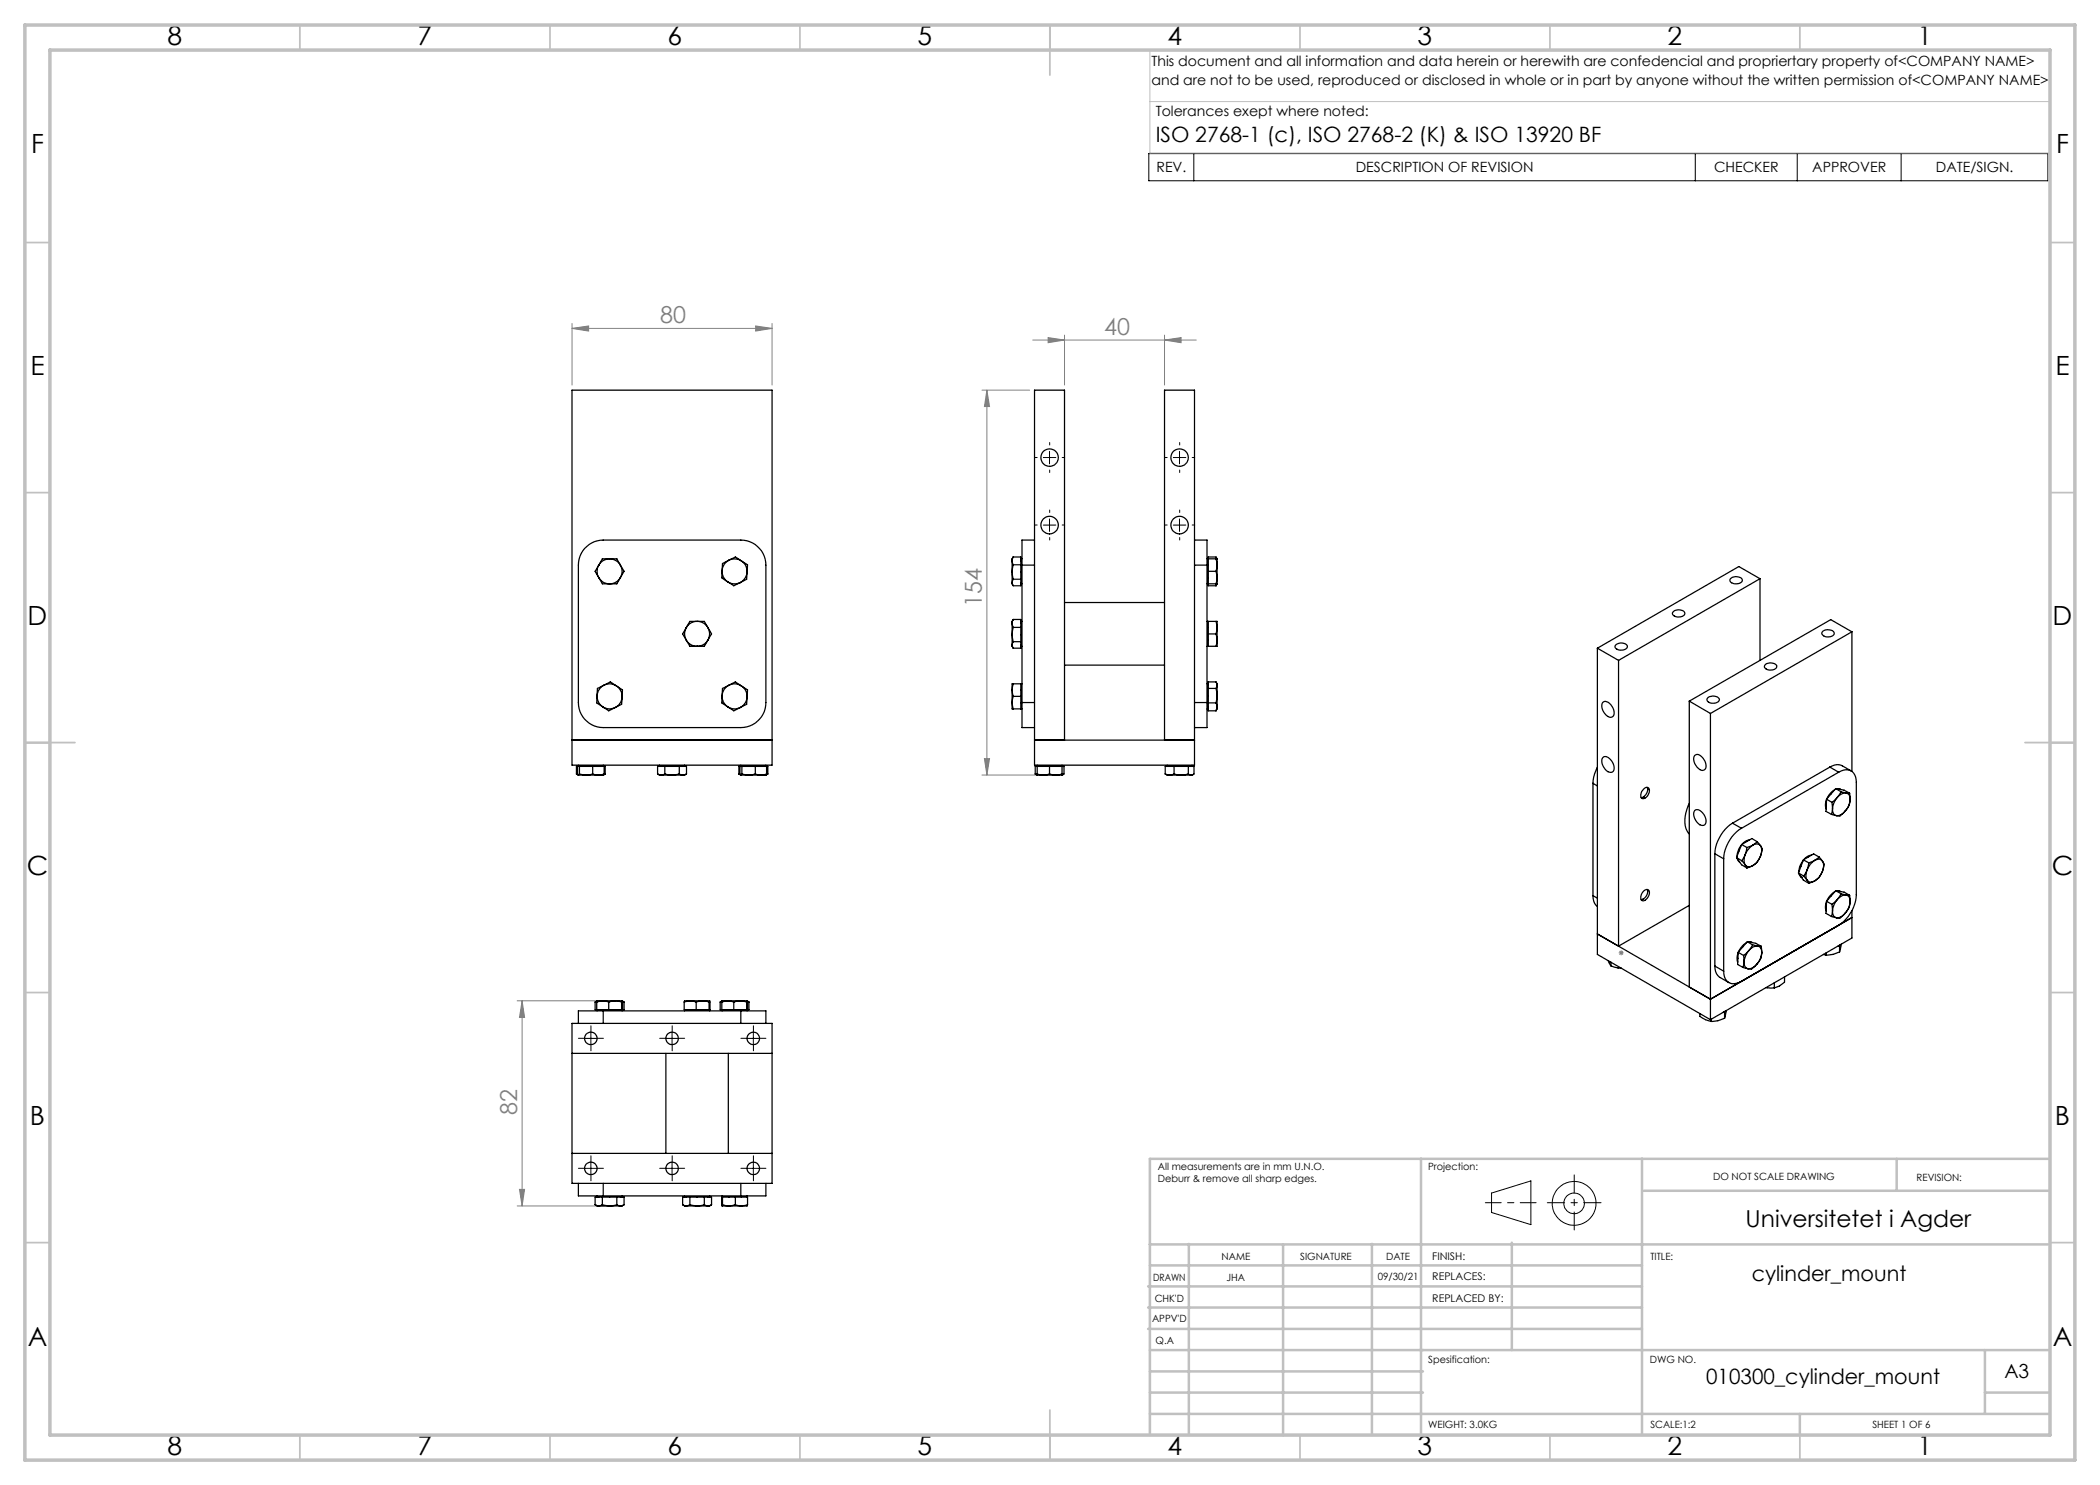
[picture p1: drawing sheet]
<svg xmlns="http://www.w3.org/2000/svg" width="420mm" height="297mm" viewBox="0 0 420 297" stroke-linecap="round" stroke-linejoin="round" font-family="sans-serif">
<g fill="none" stroke="#000" stroke-width=".2">
<path d="M229.8 30.7h179.8v5.5h-179.8zM238.8 30.7v5.5M339.1 30.7v5.5M359.4 30.7v5.5M380.2 30.7v5.5M208.7 91.5h2.5M209.9 90.3v2.5M234.7 91.5h2.5M235.9 90.3v2.5M208.7 105h2.5M209.9 103.8v2.5M234.7 105h2.5"/>
<path d="M235.9 103.8v2.5M116.9 207.7h2.5M118.2 206.4v2.5M133.2 207.7h2.5M134.4 206.4v2.5M149.4 207.7h2.5M150.7 206.4v2.5M116.9 233.7h2.5M118.2 232.4v2.5M133.2 233.7h2.5M134.4 232.4v2.5M149.4 233.7h2.5"/>
<path d="M150.7 232.4v2.5M298.3 238.6l7.9-2.4v8.7l-7.9-2.4z"/>
<circle cx="314.8" cy="240.7" r="2.07"/>
<circle cx="314.8" cy="240.7" r="4.4"/>
</g>
<g fill="none" stroke="#808080" stroke-width=".2">
<path d="M114.4 65.7l3.3-.5v1zM114.4 64.7v12.3M114.4 65.7h40M151.1 65.2l3.3 .5-3.3 .5zM154.4 64.7v12.3M196.4 78h9.5M197.4 78l.5 3.3h-1zM197.4 78v77M206.6 68h32.7M209.6 67.5l3.3 .5-3.3 .5zM212.9 67v10M232.9 68l3.3-.5v1z"/>
<path d="M232.9 67v10M196.4 155h13.7M196.9 151.7h1l-.5 3.3zM323.7 190.6h1M323.9 190.2l.7 .7M324.2 190.1v1M324.6 190.2l-.7 .7M103.4 200.2h18.7M104.4 200.2l.5 3.3h-1zM104.4 200.2v41M103.9 237.9h1l-.5 3.3zM103.4 241.2h17.5"/>
</g>
<g fill="none" stroke="#000" stroke-width=".2" stroke-dasharray="15.2 1.3 1.3 1.3">
<path d="M207.4 91.5h-.5M209.9 89v-.5M209.9 94v.5M212.4 91.5h.5M233.4 91.5h-.5M235.9 89v-.5M235.9 94v.5M238.4 91.5h.5M207.4 105h-.5M209.9 102.5v-.5M209.9 107.5v.5M212.4 105h.5"/>
<path d="M233.4 105h-.5M235.9 102.5v-.5M235.9 107.5v.5M238.4 105h.5M116.9 207.7h-1.2M118.2 206.4v-1.2M118.2 208.9v1.3M119.4 207.7h1.3M133.2 207.7h-1.3M134.4 206.4v-1.2M134.4 208.9v1.3M135.7 207.7h1.2"/>
<path d="M149.4 207.7h-1.2M150.7 206.4v-1.2M150.7 208.9v1.3M151.9 207.7h1.3M116.9 233.7h-1.2M118.2 232.4v-1.2M118.2 234.9v1.3M119.4 233.7h1.3M133.2 233.7h-1.3M134.4 232.4v-1.2M134.4 234.9v1.3M135.7 233.7h1.2"/>
<path d="M149.4 233.7h-1.2M150.7 232.4v-1.2M150.7 234.9v1.3M151.9 233.7h1.3"/>
</g>
<path d="M297.1 240.5h10.1" fill="none" stroke="#000" stroke-width=".2" stroke-dasharray="15.2 1.3 1.3 1.3" stroke-dashoffset="12.1"/>
<path d="M314.8 235v11" fill="none" stroke="#000" stroke-width=".2" stroke-dasharray="15.2 1.3 1.3 1.3" stroke-dashoffset="11.6"/>
<path d="M309.5 240.5h10.7" fill="none" stroke="#000" stroke-width=".2" stroke-dasharray="15.2 1.3 1.3 1.3" stroke-dashoffset="11.8"/>
<path d="M230 10v20.6h180M230.5 10h179.5v33M230 20.3h180" fill="none" stroke="#c0c0c0" stroke-width=".2"/>
<g fill="none" stroke="#c0c0c0" stroke-width=".35">
<path d="M60 5v5M110 5v5M160 5v5M210 5v10M260 5v5M310 5v5M360 5v5M5 48.5h5M410 48.5h5M5 98.5h5M410 98.5h5M5 148.5h10"/>
<path d="M405 148.5h10M5 198.5h5M410 198.5h5M5 248.5h5M410 248.5h5M60 287v5M110 287v5M160 287v5M210 282v10M260 287v5M310 287v5M360 287v5"/>
</g>
<g fill="none" stroke="#c0c0c0" stroke-width=".5">
<path d="M284.2 231.8v55.2M328.4 231.8v55.2M328.8 238.2h81.2M379.3 231.8v6.4M410 231.8h-180v55.2M229.6 257.3h98.8M230 248.9h179.6M230 253.1h98.4M237.8 248.8v38.2M256.6 248.9v38.2M274.4 248.8v38.2M302.4 248.5v21.5"/>
<path d="M229.6 265.8h98.8M229.6 261.5h98.8M230 278.5h54.6M230 274.3h54.6M230 270h180M397 278.5h13M397 270v12.8M230 282.8h180M360 282.8v4.2"/>
</g>
<path d="M5 5h410v287h-410zM10 10h400v277h-400z" fill="none" stroke="#c0c0c0" stroke-width=".7"/>
<g fill="#808080">
<path d="M232.9 68l3.3-.5v1zM209.6 67.5l3.3 .5-3.3 .5z"/>
<path d="M151.1 65.2l3.3 .5-3.3 .5zM114.4 65.7l3.3-.5v1z"/>
<path d="M197.4 78l.5 3.3h-1zM196.9 151.7h1l-.5 3.3z"/>
<path d="M104.4 200.2l.5 3.3h-1zM103.9 237.9h1l-.5 3.3z"/>
</g>
<g fill="none" stroke="#000" stroke-width=".25">
<path d="M114.4 78h40v75h-40zM116.9 109.7l.5-.4a4.7 4.7 0 0 1 3.2-1.3h27.6a5 5 0 0 1 5 5v27.5a5 5 0 0 1-5 5h-27.6a5 5 0 0 1-4.9-5v-27.5l.3-1.7zM119.8 113a2.4 2.4 0 0 0 0 2.5M119.8 115.5a2.34 2.34 0 0 0 2.1 1.3M119.8 113l-.8 1.3 .8 1.2M119.8 115.5l.7 1.3h1.4M121.9 111.8h1.5l.7 1.2M121.9 111.8a2.57 2.57 0 0 1 2.2 1.2M121.9 111.8a2.45 2.45 0 0 0-2.1 1.2M121.9 111.8h-1.4l-.7 1.2M124.1 113a2.4 2.4 0 0 1 0 2.5M124.1 115.5a2.44 2.44 0 0 1-2.2 1.3"/>
<path d="M124.1 113l.7 1.3-.7 1.2M124.1 115.5l-.7 1.3h-1.5M144.4 114.1a2.47 2.47 0 0 0 1.2 2.3M144.4 114.1v1.5l1.2 .8M145.6 116.4a2.63 2.63 0 0 0 2.5 .1M145.6 116.4l1.2 .8 1.3-.7M145.8 112a2.47 2.47 0 0 0-1.4 2.1M145.8 112a2.57 2.57 0 0 1 2.5 .2M145.8 112l1.3-.6 1.2 .8M145.8 112l-1.3 .7-.1 1.4M148.3 112.2a2.37 2.37 0 0 1 1.1 2.2M148.3 112.2l1.2 .8-.1 1.4"/>
<path d="M149.4 114.4a2.52 2.52 0 0 1-1.3 2.1M149.4 114.4l-.1 1.4-1.2 .7M202.4 114.4l.2 1.4M202.4 112.2l.2 .8M202.4 112.2v2.2M202.4 114.4v2.1M202.4 116.5l.2 .6M202.6 113l-.2 1.4M202.6 115.8l-.2 .7M202.6 111.4l-.2 .8M202.6 111.4h1.6v5.8h-1.6l-.2-.7M202.6 111.4l-.2 .4v.4"/>
<path d="M202.6 115.8h1.6M202.6 113h1.6M204.2 111.8h.2M204.2 116.8h.2M204.4 113h2.5M204.4 113v27.5M206.9 108h-2.5v5M238.9 108h2.5v5M238.9 113h2.5M241.4 111.8h1.8M241.4 116.8h1.8M241.4 113v27.5"/>
<path d="M241.7 114.3h1.5M243.2 114.3l.2 1.2M243.2 111.8l.2 1.2M243.2 111.8h.2M243.2 116.8h.2M243.2 111.5l.2 .3M243.3 116.8l-.1 .4M243.4 111.8l-.2-.4h-1.5v5.8h1.5M243.4 115.5l-.2 1.3M243.4 113l-.2 1.3M243.4 113v2.5M243.4 111.8v1.2"/>
<path d="M243.4 115.5v1.3M243.4 116.8l-.2 .4M346 115.8a1.62 1.62 0 0 1 2.4 .1 .89 .89 0 0 1-1.1 .9l-.7-.1a.65 .65 0 0 1-.6-.9zM352 115.7l-28.3 16.4M352 115.7v16.4M352 115.7l-4.2-2.4-28.3 16.3M119.4 139.1a2.56 2.56 0 0 0 1.1 2.3M119.4 139.1l-.1 1.5 1.2 .8M120.8 137.1a2.54 2.54 0 0 0-1.4 2M120.8 137.1a2.4 2.4 0 0 1 2.5 .1M120.8 137.1l1.3-.7 1.2 .8M120.8 137.1l-1.3 .6-.1 1.4"/>
<path d="M123.3 137.2a2.56 2.56 0 0 1 1.1 2.2M123.3 137.2l1.2 .8-.1 1.4M124.4 139.4a2.54 2.54 0 0 1-1.4 2.1M124.4 139.4l-.1 1.5-1.3 .6M137.3 125.5a2.4 2.4 0 0 0 0 2.5M137.3 128a2.44 2.44 0 0 0 2.1 1.3M137.3 125.5l-.8 1.3 .8 1.2M137.3 128l.7 1.3h1.4M139.4 124.3h1.5l.7 1.2M139.4 124.3a2.44 2.44 0 0 1 2.2 1.2M139.4 124.3a2.44 2.44 0 0 0-2.1 1.2M139.4 124.3h-1.4l-.7 1.2"/>
<path d="M141.6 125.5a2.4 2.4 0 0 1 0 2.5M141.6 128a2.44 2.44 0 0 1-2.2 1.3M141.6 125.5l.7 1.3-.7 1.2M141.6 128l-.7 1.3h-1.5M144.4 139.1a2.37 2.37 0 0 0 1.2 2.3M144.4 139.1v1.5l1.2 .8M145.8 137.1l1.3-.7 1.2 .8M145.8 137.1a2.35 2.35 0 0 1 2.5 .1M145.8 137.1a2.36 2.36 0 0 0-1.4 2M145.8 137.1l-1.3 .6-.1 1.4M148.3 137.2a2.37 2.37 0 0 1 1.1 2.2M148.3 137.2l1.2 .8-.1 1.4"/>
<path d="M149.4 139.4a2.41 2.41 0 0 1-1.3 2.1M149.4 139.4l-.1 1.5-1.2 .6M202.4 138l.2 1.3M202.4 138v2.5M202.4 126.9l.2 1.4M202.4 124.7l.2 .8M202.4 124.7v2.2M202.4 126.9v2.1M202.4 129l.2 .6M202.6 136.8l-.2 1.2M202.6 139.3l-.2 1.2M202.6 136.8h-.2v1.2"/>
<path d="M202.6 125.5l-.2 1.4M202.6 128.3l-.2 .7M202.6 123.9l-.2 .8M202.6 123.9h1.6v5.7h-1.6l-.2-.6M202.6 123.9l-.2 .4v.4M202.6 136.8h1.8M202.6 139.3h1.6M202.6 128.3h1.6M202.6 125.5h1.6M204.2 129.3h.2M204.2 124.3h.2M204.2 136.8v5"/>
<path d="M212.9 120.5h20M212.9 133h20M241.4 136.8h.3M241.4 129.3h1.8M241.4 124.3h1.8M241.7 124.3v5M241.7 126.8h1.5M241.7 137.7h1.5M243.2 124.3l.2 1.2M243.2 126.8l.2 1.2M243.2 124.3h.2v1.2M243.2 137.7l.2 1.4"/>
<path d="M243.2 136.5l.2 .6M243.4 125.5l-.2 1.3M243.4 128l-.2 1.3M243.4 125.5v2.5M243.4 128v1.3h-.2M243.4 139.1l-.2 1.5M243.4 139.1v2.3M243.4 137.1l-.2 .6M243.4 137.1v2M243.4 137.1l-.2-.7h-1.5v5.8h1.5M319.5 129.6v61.3l22.6 13M319.5 129.6l4.2 2.5"/>
<path d="M323.1 129.1a1.59 1.59 0 0 1 2.4 .1 1.31 1.31 0 0 1-2.1 .6 .48 .48 0 0 1-.3-.7zM323.7 132.1v57.1M334.7 122.3a1.68 1.68 0 0 1 2.2 .2 .89 .89 0 0 1-1.1 .9l-.7-.1a.6 .6 0 0 1-.6-.3 .6 .6 0 0 1 .2-.7zM341.6 139.5a1.56 1.56 0 0 1 2.3 .5 1.54 1.54 0 0 1-2.5 .1v-.2zM353.1 132.9a1.76 1.76 0 0 1 2.3 .2 1.25 1.25 0 0 1-1.9 .8 .6 .6 0 0 1-.6-.4 .6 .6 0 0 1 .2-.6zM364.6 126.2a1.74 1.74 0 0 1 2.2 .3 .89 .89 0 0 1-1.1 .9l-1-.2a.53 .53 0 0 1-.3-.5 .53 .53 0 0 1 .2-.5zM370.4 126.4v27.9M370.4 126.4l-28.3 16.3M370.4 126.4l-4.3-2.5-28.2 16.3M114.4 148h40M115.3 154.8l.4 .2M115.3 154.8l.3 .1"/>
<path d="M115.3 154.8v-1.5h5.7v1.5M115.5 153.3v1.5l.2 .2M115.7 155h1.5M115.7 153v.3M115.9 154.8l1.3 .2M115.9 154.8l-.2 .2M115.9 153.3v1.5M117.2 155h2.5M118.5 154.8l1.2 .2M118.5 154.8l-1.3 .2M118.5 153.3v1.5M119.7 155h.9"/>
<path d="M120.5 141.4a2.4 2.4 0 0 0 2.5 .1M120.5 141.4l1.2 .8 1.3-.7M120.6 153v.3M120.8 154.8l-1.1 .2M120.8 154.8l-.2 .2M120.8 153.3v1.5M121 154.8l-.4 .2M121 154.8l-.2 .1M131.5 154.8l.8 .2M131.5 154.8v-1.5h5.8v1.5M131.9 153v.3M132.3 155h2.1"/>
<path d="M133 154.8l-.7 .2M133 154.8l1.4 .2M133 153.3v1.5M134.4 155h2.2M135.9 154.8l.7 .2M135.9 154.8l-1.5 .2M135.9 153.3v1.5M136.9 153v.3M137.3 154.8l-.7 .2M145.6 141.4a2.4 2.4 0 0 0 2.5 .1M145.6 141.4l1.2 .8 1.3-.7M147.8 154.8l.4 .2"/>
<path d="M147.8 154.8v-1.5h5.8v1.5M147.8 154.8l.3 .1M148 153.3v1.5l.2 .2M148.2 153v.3M148.2 155h1.5M148.4 154.8l1.3 .2M148.4 154.8l-.2 .2M148.4 153.3v1.5M149.7 155h2.5M151.1 154.8l1.1 .2M151.1 154.8l-1.4 .2M151.1 153.3v1.5"/>
<path d="M153.2 153v.3M153.3 154.8l-1.1 .2M153.3 154.8l-.1 .2h-1M153.3 153.3v1.5M153.6 154.8l-.4 .2M153.6 154.8l-.4 .1M202.4 140.5l.2 1.3M202.4 140.5v1.3h.2M202.6 141.8h1.8M204.4 140.5v5h2.5M204.4 140.5h2.5M206.9 148h32"/>
<path d="M207 154.8v-1.5h5.8v1.5l-.4 .2M207 154.8l.4 .2M207 154.8l.4 .1M207.4 154.8l1.3 .2M207.4 154.8v.2M207.4 155h1.3M207.4 153v1.8M208.7 155h2.5M209.9 154.8l-1.2 .2M209.9 154.8l1.3 .2M209.9 153.3v1.5M211.2 155h1.2"/>
<path d="M212.4 154.8l-1.2 .2M212.4 154.8v.2M212.4 153v1.8M212.6 154.9l-.2 .1M212.9 148v-70h-6v75h32v-75h-6v70M233 154.8l.9 .2M233 154.8v-1.5h5.8v1.5l-.6 .2M233 154.8l.4 .2h.5M233.4 153v.3M233.9 155h2.4M234.8 154.8l1.5 .2M234.8 154.8l-.9 .2"/>
<path d="M234.8 153.3v1.5M236.3 155h1.9M237.7 154.8l-1.4 .2M237.7 154.8l.5 .2M237.7 153.3v1.5M238.4 153v.3M238.6 154.9l-.4 .1M238.9 140.5h2.5M241.4 140.5v5h-2.5M241.4 141.8h.3M241.7 140.6h1.5M243.2 140.6l.2 .8"/>
<path d="M243.4 141.4l-.2 .8M243.4 141.4v.4l-.2 .4M318.6 156.7v22.4M318.6 156.7l.9 .5M319.5 153.5l-.8 1.9-.1 1.3M320.6 151.5a1.08 1.08 0 0 1 1.6 .5l.6 1.1a.88 .88 0 0 1 0 1 .88 .88 0 0 1-.9 .3 2.27 2.27 0 0 1-1.3-2.9zM320.6 140.5a1.28 1.28 0 0 1 1.8 .8l.4 .7a.91 .91 0 0 1 0 1 .91 .91 0 0 1-.9 .4 2.32 2.32 0 0 1-1.3-2.9zM328.6 159.4h.1M328.8 157.8a.66 .66 0 0 1 .9-.2 .66 .66 0 0 1 .1 1l-.6 .9a.6 .6 0 0 1-.7 .2 .6 .6 0 0 1-.3-.7l.1-.7zM329.4 157.5a1.56 1.56 0 0 1-1.2 2M329.5 157.9h.1M337.9 140.2l4.2 2.5"/>
<path d="M337.9 140.2v57.2l4.2 2.4M338.9 151.1a1.07 1.07 0 0 1 1.6 .4 1.68 1.68 0 0 1 .3 2.5 1.98 1.98 0 0 1-2-1.7 1.35 1.35 0 0 1 .1-1.2zM342.1 142.7v61.2M365.3 159.9l-.2 .9 .1 1M365.3 159.8l1.1 .7M365.3 159.8l-.1 2.5 1.1 .6M366 153.4a2.38 2.38 0 0 1 2.5-.2l1.7 1M366 153.4l1.7 1M366 153.4l-19.5 11.2M367 157.9l-.9 .7-.7 1.2M367.1 157.7l-1.8 2.1M367.1 157.7l1.1 .7"/>
<path d="M367.1 157.7l1.7 .3 1.1 .6M367.4 157.8l.7 .1M367.5 159.5l-1.1 1M367.5 159.5a4 4 0 0 0-1 2.3M367.7 154.4a2.15 2.15 0 0 1 2.5-.2 2.15 2.15 0 0 1 1.1 2.3v22.4a7.7 7.7 0 0 1-3.6 6.2M367.7 154.4l-19.4 11.3M368.2 158.4l-.7 1.1M368.2 158.4l1 .2M369.2 158.6a2.27 2.27 0 0 0-1.7 .9M369.2 158.6a1.1 1.1 0 0 1 .8 1.3M369.2 158.6h.7M369.9 158.6l.1 1.3"/>
<path d="M370 159.9a3.7 3.7 0 0 1-1 2.3M370 159.9a3 3 0 0 1-1 2.3M318.6 179.1a2.49 2.49 0 0 0 .9 2.2M318.6 179.1l.9 .5M328.6 179.8l-.4 .1M328.6 179.8h.1M328.8 178.2a.67 .67 0 0 1 .9-.2 .67 .67 0 0 1 .1 1l-.6 .9a.6 .6 0 0 1-.7 .2 .6 .6 0 0 1-.3-.7l.1-.7zM329.4 177.9a1.5 1.5 0 0 1-.8 1.9M329.5 178.3h.1M337.9 160.7a6.1 6.1 0 0 0-.3 5.9l.3 .2M338.9 162.1a1.12 1.12 0 0 1 1.6 .5 1.69 1.69 0 0 1 .3 2.5 2.17 2.17 0 0 1-2-2.8zM343 170.7l1.7 1.1"/>
<path d="M343 170.7v22.5M344.7 171.8v22.4M346.5 164.6a7.9 7.9 0 0 0-3.5 6.1M346.5 164.6l1.8 1.1M347.3 171.5l1.1 .7M347.3 171.5l1 1.5 1.1 .6M347.5 171.7l.4 .7M348.3 169l-.5 .8-.4 1.5M348.3 165.7a7.8 7.8 0 0 0-3.6 6.1M348.3 168.9l-1 2.6M348.3 168.9l1.1 .6M348.4 172.2l.6 .8"/>
<path d="M349 170.9l-.6 1.3M349 170.9a2.54 2.54 0 0 0 0 2.1M349 173a1.09 1.09 0 0 0 1.6 .1M349 173l.4 .6M349.4 169.5l-.4 1.4M349.9 168l-.9 .3-.6 .6M350.6 169a4.5 4.5 0 0 0-1.6 1.9M350.6 169a1.13 1.13 0 0 1 1.5 .2M350.6 169l-1.2 .5M350.6 173.1l-1.2 .5M351.4 168.3l-.8 .7M351.4 168.3l.7 .9"/>
<path d="M351.4 168.3l-1-.6-2.1 1.2M352.1 169.2a2.21 2.21 0 0 1 0 2M352.1 171.2a3.7 3.7 0 0 1-1.5 1.9M352.1 169.2l.4 .6-.4 1.4M352.1 171.2a3.1 3.1 0 0 1-1.5 1.9M359.7 174.6l1.1 .6M359.7 174.6l1 1.4 1.1 .7M359.8 174.8l.5 .7M360.3 175.5h.1M360.7 172l-.8 1.3-.1 1M360.7 172l-1 2.6M360.7 172l1.1 .6"/>
<path d="M360.8 175.2l.6 .8M361.4 174l-.6 1.2M361.4 174a2.21 2.21 0 0 0 0 2M361.4 176a1.04 1.04 0 0 0 1.5 .2M361.4 176l.4 .7M361.8 172.6l-.4 1.4M362.3 171l-.6 .2-.9 .7M362.9 172.1a3.7 3.7 0 0 0-1.5 1.9M362.9 172.1a1.07 1.07 0 0 1 1.6 .1M362.9 172.1l-1.1 .5M362.9 176.2l-1.1 .5M363.8 171.4l-.9 .7"/>
<path d="M363.8 171.4l.7 .8M363.8 171.4l-1.1-.6-2 1.2M364.5 172.2a2.21 2.21 0 0 1 0 2.1M364.5 174.3a3.5 3.5 0 0 1-1.6 1.9M364.5 172.2l.3 .7-.3 1.4M364.5 174.3a2.99 2.99 0 0 1-1.6 1.9M366.3 162.9l1 .2M366.4 160.5l.1 1.3M366.5 161.8a1.12 1.12 0 0 0 .8 1.3M366.5 161.8l-.2 1.1M367 178.4l-.9 .6-.7 1.2M367.1 178.1l-1.8 2.2"/>
<path d="M367.1 178.1l1.1 .6M367.1 178.1l1.7 .3 1.1 .7M367.4 178.2l.7 .1M367.5 179.9l-1.1 1M367.5 179.9a4 4 0 0 0-1 2.3M368.2 178.7l-.7 1.2M368.2 178.7l1 .3M369 162.2a2.07 2.07 0 0 1-1.7 .9M369 162.2l-1 1-.7-.1M369.2 179a2.18 2.18 0 0 0-1.7 .9M369.2 179a1.16 1.16 0 0 1 .8 1.4M369.2 179l.7 .1"/>
<path d="M369.9 179.1l.1 1.3M321.6 192.1l.6 1.1M322.2 193.2l1.4 .4h.7M322.2 192.4v.8M323.7 189.2l-4.2-2.4 22.6 13M337.9 181.1l-14.2 8.1M343 193.2a2.39 2.39 0 0 0 1 2.3l1.8 1M343 193.2l1.7 1M344.7 194.2a2.09 2.09 0 0 0 .8 2.2 2.09 2.09 0 0 0 2.3 .1l.5-.2M347.6 190.5l-.2 .9 .2 1M347.6 190.5l1.1 .6M347.6 190.5l-.1 2.4 1.1 .6"/>
<path d="M348.6 193.5l1 .2M348.7 191.1l.1 1.3M348.8 192.4a1.12 1.12 0 0 0 .8 1.3M348.8 192.4l-.2 1.1M349.2 188.6l-.8 .6-.7 1.2M349.5 188.3l-1.9 2.2M349.5 188.3l1 .7M349.5 188.3l1.7 .4 1 .6M349.7 188.4l.7 .1M349.8 190.1l-1.1 1M349.8 190.1a4 4 0 0 0-1 2.3M350.5 189l-.7 1.1"/>
<path d="M350.5 189l1 .2M351.4 192.8a2.07 2.07 0 0 1-1.8 .9M351.4 192.8l-1.1 1-.7-.1M351.5 189.2a1.92 1.92 0 0 0-1.7 .9M351.5 189.2a1.18 1.18 0 0 1 .9 1.4M351.5 189.2l.7 .1M352.2 189.3l.2 1.3M352.4 190.6a3.7 3.7 0 0 1-1 2.2M352.4 190.6a3 3 0 0 1-1 2.2M353.2 197.5l1.7 .1M354.9 196.6v1M356.9 195.4v1a4.2 4.2 0 0 1-2 1.2"/>
<path d="M364.7 190.9l.5 .1M365.2 190.6v.4M365.3 180.3l-.2 .9 .1 1M365.3 180.3l1.1 .6M365.3 180.3l-.1 2.4 1.1 .6M366.3 183.3l1 .2M366.4 180.9l.1 1.3M366.5 182.2a1.19 1.19 0 0 0 .8 1.3M366.5 182.2l-.2 1.1M367.9 190.4a5.6 5.6 0 0 1-2.7 .6M367.9 189.1l-.3 .1M367.9 189v1.4"/>
<path d="M368.3 188.8l-.4 1.6M369 182.6a2.07 2.07 0 0 1-1.7 .9M369 182.6l-1 1-.7-.1M370 180.4a3.7 3.7 0 0 1-1 2.2M370 180.4a3 3 0 0 1-1 2.2M370.4 183.5l-28.3 16.3M370.4 182.1v5.5l-28.3 16.3M114.4 204.7h40v32h-40zM114.4 210.7h40M119 200.4v1.5h5.8v-1.5M119.3 200.4v1.5M119.4 200.2l-.4 .2"/>
<path d="M119.4 200.2l-.1 .2M119.4 200.2h1.1M119.4 201.9v.3M120.5 200.2l1.2 .2M120.5 200.2h2.5M120.5 200.2l-1.2 .2M120.6 202.2h-4.9v2.5M120.6 202.2v2.5M120.6 202.2h27.6M121.7 200.4v1.5M123 200.2l-1.3 .2M123 200.2l1.3 .2"/>
<path d="M123 200.2h1.4M124.3 200.4v1.5M124.4 200.2l-.1 .2M124.4 200.2l.1 1.7M124.4 200.2l.4 .2M124.4 201.9v.3M124.5 200.2l.3 .2M133.2 210.7v20M136.9 201.9v.3M138 200.2l1.2 .2M138 200.2h2.5M138 200.2l-1.2 .2"/>
<path d="M138 200.2h-1.1l-.1 .2M139.2 200.4v1.5M140.5 200.2l-1.3 .2M140.5 200.2l1.3 .2M140.5 200.2h1.4M141.8 200.4v1.5M141.9 200.2l-.1 .2M141.9 200.2l.1 1.7h-5.2v-1.5M141.9 201.9v.3M144 200.4v1.5h5.8v-1.5M144.4 200.4v1.5M144.4 200.2l-.4 .2"/>
<path d="M144.4 200.2v.2M144.4 200.2h1.2M144.4 201.9v.3M145.6 200.2l1.2 .2M145.6 200.2h2.5M145.6 200.2l-1.2 .2M145.7 210.7v20M146.8 200.4v1.5M148.1 200.2l-1.3 .2M148.1 200.2l1.2 .2M148.1 200.2h1.3M148.2 202.2h5v2.5"/>
<path d="M148.2 202.2v2.5M149.3 200.4v1.5M149.4 200.2l-.1 .2M149.4 200.2l.1 1.7M149.4 200.2l.4 .2M149.4 201.9v.3M149.5 200.2l.3 .2M340 202.7v.6l1.1 .6 1.1 .4M342.2 203.8v.5M344.9 203.7a5.6 5.6 0 0 1-2.7 .6M344.9 202.4l-.3 .1M344.9 202.4v1.3"/>
<path d="M344.9 202.3v.1M345.3 202.1l-.4 1.6M114.4 230.7h40M115.7 236.7v2.5h4.9M119.4 239.2v.2M120.5 239.4v1.5M120.6 236.7v2.5M120.6 239.2h27.6M123.4 239.4v1.5M124.4 239.2v.2M136.9 239.2v.2M138 239.4v1.5"/>
<path d="M140.9 239.4v1.5M141.9 239.2v.2M144.4 239.2v.2M144.5 239.4v1.5M147.1 239.4v1.5M148.2 236.7v2.5M149.4 239.2v.2M153.2 236.7v2.5h-5M119 240.9l.8 .3M119 240.9l.4 .3h.4M119 240.9v-1.5h5.8v1.5M119.8 241.2h2.1"/>
<path d="M120.5 240.9l1.4 .3M120.5 240.9l-.7 .3M121.9 241.2h2.2M123.4 240.9l-1.5 .3M123.4 240.9l.7 .3M124.8 240.9l-.7 .3M124.8 240.9l-.4 .3h-.3M136.5 240.9l.8 .3M136.5 240.9l.4 .3h.4M136.5 240.9v-1.5h5.8v1.5M137.3 241.2h2.1M138 240.9l1.4 .3"/>
<path d="M138 240.9l-.7 .3M139.4 241.2h2.2M140.9 240.9l-1.5 .3M140.9 240.9l.7 .3M142.3 240.9l-.7 .3M142.3 240.9l-.4 .3h-.3M144.4 241.2h1.4M144.5 240.9l1.3 .3M144.5 240.9l-.1 .3M145.8 241.2h2.5M147.1 240.9l-1.3 .3M147.1 240.9l1.2 .3"/>
<path d="M149.5 240.9l-1.2 .3M149.5 240.9l-.1 .3h-1.1M149.5 240.9v-1.5h-5.1v1.8"/>
<circle cx="209.9" cy="91.5" r="1.75"/>
<circle cx="235.9" cy="91.5" r="1.75"/>
<circle cx="209.9" cy="105" r="1.75"/>
<circle cx="235.9" cy="105" r="1.75"/>
<circle cx="118.2" cy="207.7" r="1.25"/>
<circle cx="134.4" cy="207.7" r="1.25"/>
<circle cx="150.7" cy="207.7" r="1.27"/>
<circle cx="118.2" cy="233.7" r="1.25"/>
<circle cx="134.4" cy="233.7" r="1.25"/>
<circle cx="150.7" cy="233.7" r="1.27"/>
</g>
<g font-size="5.3">
<text x="33.5" y="8.9">8</text>
<text x="83.5" y="8.9">7</text>
<text x="133.5" y="8.9">6</text>
<text x="183.5" y="8.9">5</text>
<text x="233.5" y="8.9">4</text>
<text x="283.5" y="8.9">3</text>
<text x="333.5" y="8.9">2</text>
<text x="383.5" y="8.9">1</text>
<text x="6.2" y="30.7">F</text>
<text x="411.2" y="30.7">F</text>
<text x="6.1" y="74.9">E</text>
<text x="411.1" y="74.9">E</text>
<text x="5.5" y="124.9">D</text>
<text x="410.5" y="124.9">D</text>
<text x="5.3" y="174.9">C</text>
<text x="410.3" y="174.9">C</text>
<text x="6" y="224.9">B</text>
<text x="411" y="224.9">B</text>
<text x="5.5" y="269.2">A</text>
<text x="410.5" y="269.2">A</text>
<text x="33.5" y="290.9">8</text>
<text x="83.5" y="290.9">7</text>
<text x="133.5" y="290.9">6</text>
<text x="183.5" y="290.9">5</text>
<text x="233.5" y="290.9">4</text>
<text x="283.5" y="290.9">3</text>
<text x="333.5" y="290.9">2</text>
<text x="383.5" y="290.9">1</text>
</g>
<g font-size="4.7" fill="#808080">
<text x="132" y="64.7">80</text>
<text x="220.8" y="67">40</text>
<text x="196.4" y="121.4" transform="rotate(-90 196.4 121.4)">154</text>
<text x="103.4" y="223" transform="rotate(-90 103.4 223)">82</text>
</g>
<text font-size="4.7" x="349.1" y="245.3">Universitetet i Agder</text>
<g font-size="4.2">
<text x="231.1" y="28.5">ISO 2768-1 (c), ISO 2768-2 (K) &amp; ISO 13920 BF</text>
<text x="350.3" y="256.3">cylinder_mount</text>
<text x="341.2" y="276.8">010300_cylinder_mount</text>
</g>
<text font-size="3.9" x="400.9" y="275.5">A3</text>
<g font-size="2.8">
<text x="230.3" y="13.1">This document and all information and data herein or herewith are confedencial and propriertary property of&lt;COMPANY NAME&gt;</text>
<text x="230.3" y="16.9">and are not to be used, reproduced or disclosed in whole or in part by anyone without the written permission of&lt;COMPANY NAME&gt;</text>
<text x="231.1" y="23.1">Tolerances exept where noted:</text>
<text x="231.3" y="34.5">REV.</text>
<text x="271.2" y="34.5">DESCRIPTION OF REVISION</text>
<text x="342.8" y="34.5">CHECKER</text>
<text x="362.4" y="34.5">APPROVER</text>
<text x="387.2" y="34.5">DATE/SIGN.</text>
</g>
<g font-size="2.1">
<text x="286.4" y="251.9">FINISH:</text>
<text x="286.5" y="256">REPLACES:</text>
<text x="286.5" y="260.4">REPLACED BY:</text>
</g>
<g font-size="2">
<text x="231.6" y="234">All measurements are in mm U.N.O.</text>
<text x="285.6" y="234">Projection:</text>
<text x="231.6" y="236.5">Deburr &amp; remove all sharp edges.</text>
<text x="342.6" y="236">DO NOT SCALE DRAWING</text>
<text x="383.3" y="236.2">REVISION:</text>
<text x="244.3" y="252">NAME</text>
<text x="260" y="251.9">SIGNATURE</text>
<text x="277.2" y="251.9">DATE</text>
<text x="330.1" y="251.9">TITLE:</text>
<text x="230.6" y="256.1">DRAWN</text>
<text x="245.3" y="256.1">JHA</text>
<text x="275.6" y="255.9">09/30/21</text>
<text x="230.9" y="260.3">CHK'D</text>
<text x="230.4" y="264.4">APPV'D</text>
<text x="231.1" y="268.8">Q.A</text>
<text x="285.6" y="272.5">Spesification:</text>
<text x="330" y="272.5">DWG NO.</text>
<text x="285.6" y="285.5">WEIGHT: 3.0KG</text>
<text x="330.1" y="285.6">SCALE:1:2</text>
<text x="374.5" y="285.6">SHEET 1 OF 6</text>
</g>
</svg>
